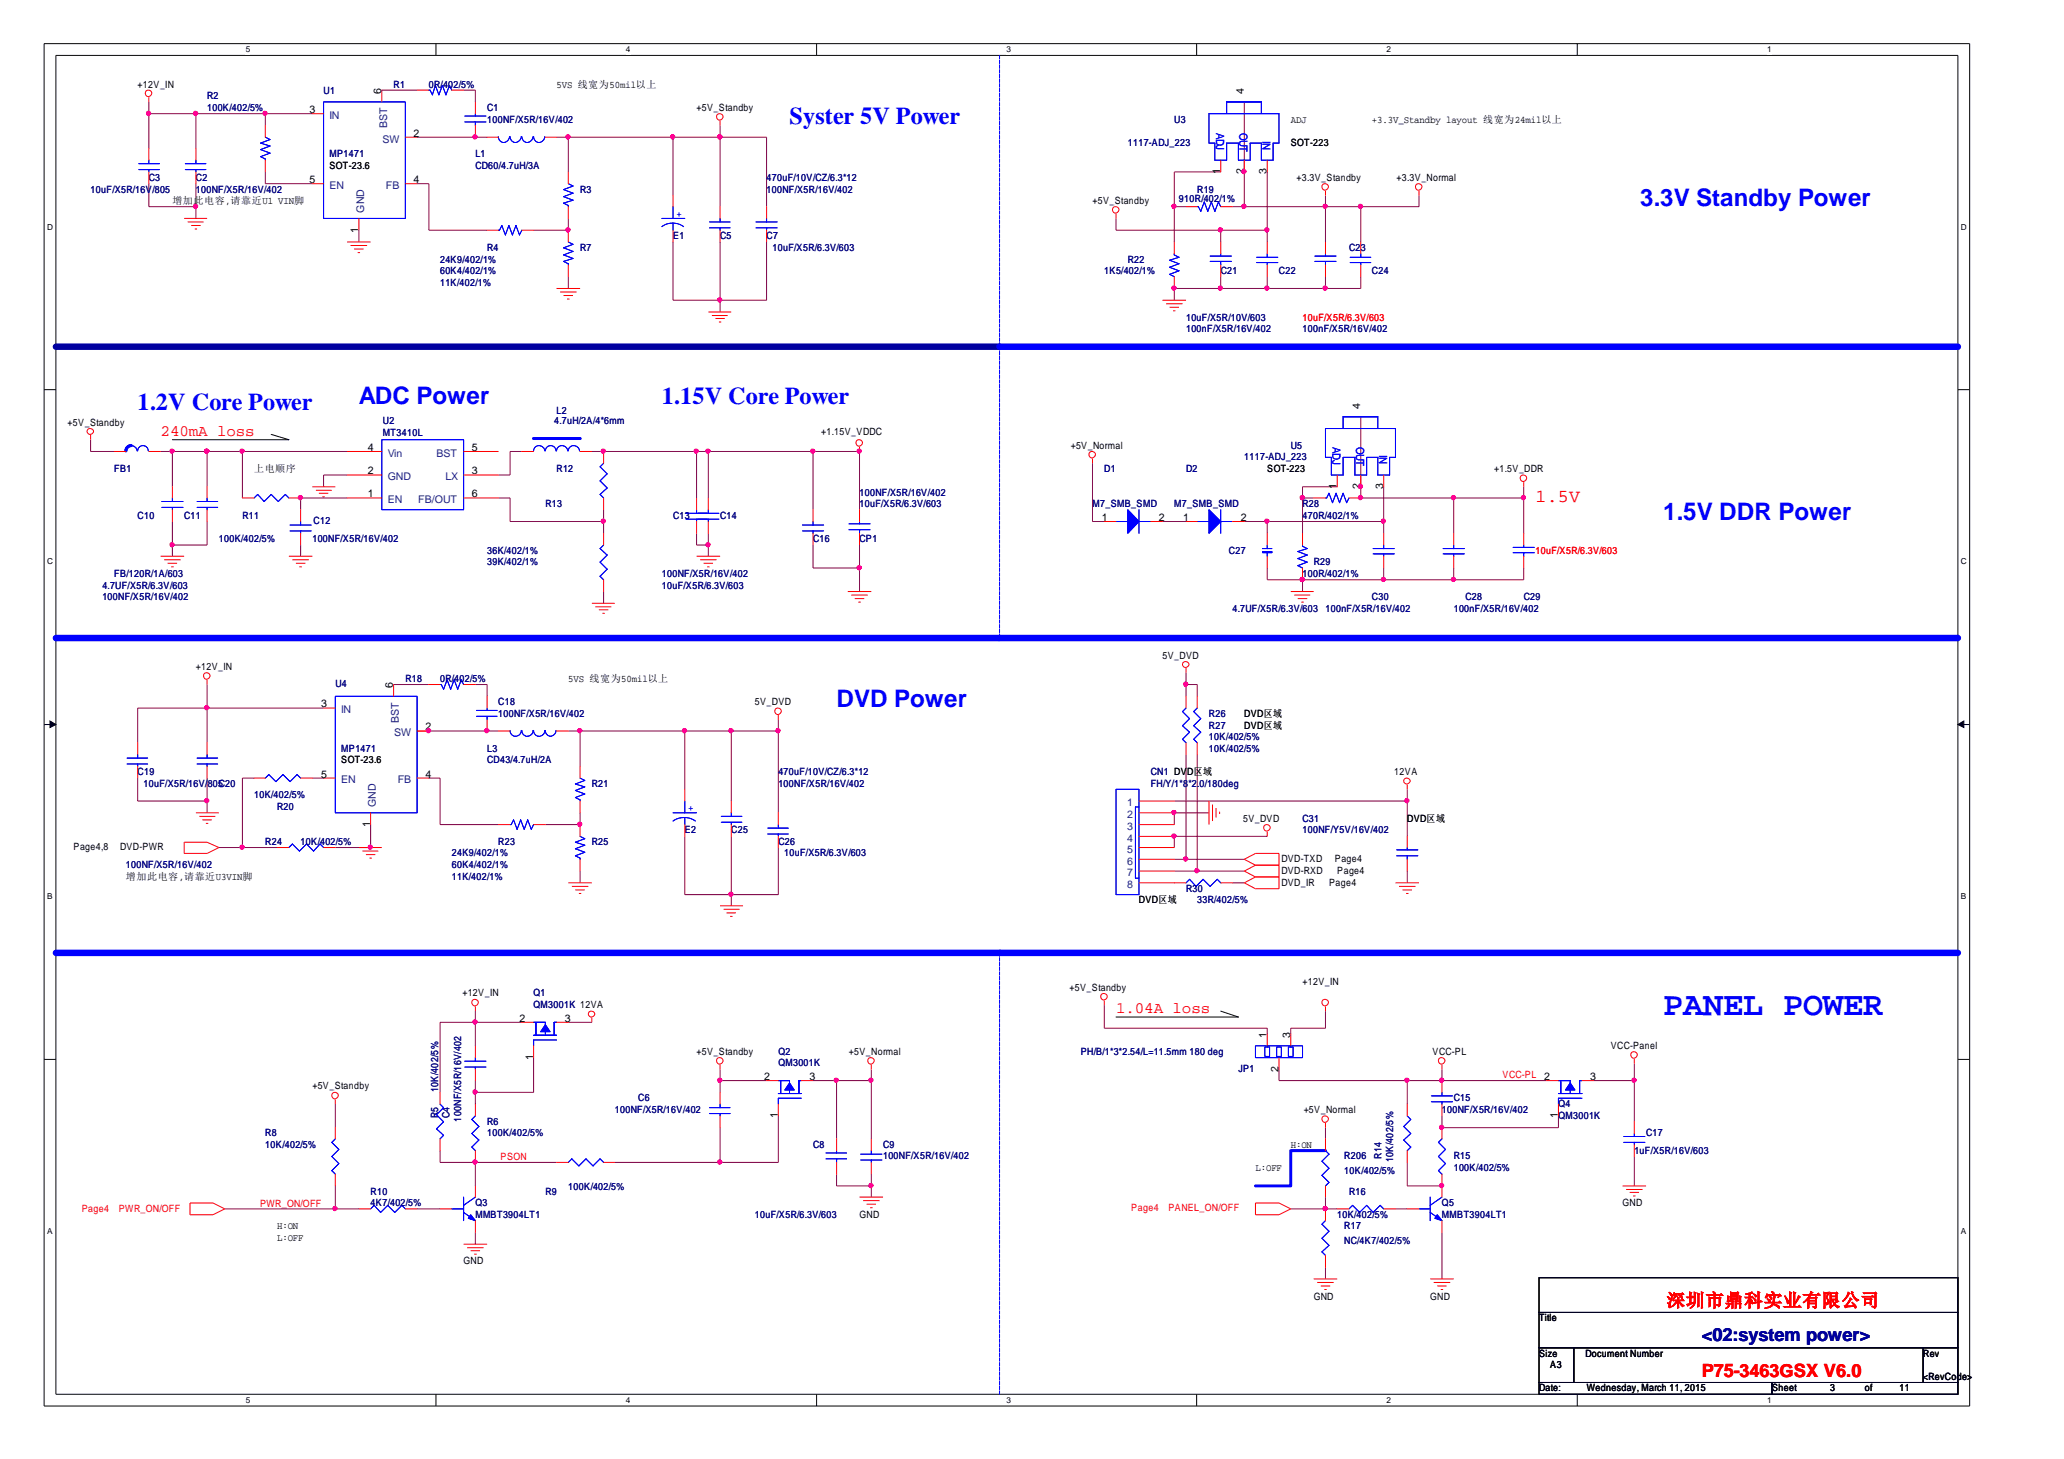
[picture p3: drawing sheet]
<svg xmlns="http://www.w3.org/2000/svg" width="297mm" height="210mm" viewBox="0 0 297 210" stroke-linecap="round" stroke-linejoin="round" font-family="sans-serif">
<path d="M6.3 6.3h277.2v196h-277.2zM8 8h273.8v192.6h-273.8z" fill="none" stroke="#000" stroke-width=".14"/>
<g fill="#fff">
<path d="M35.4 6.4h.6v1.4h-.6z"/>
<path d="M35.4 200.8h.6v1.3h-.6z"/>
</g>
<path d="M62.7 6.3v1.7M62.7 200.6v1.7" fill="none" stroke="#000" stroke-width=".14"/>
<g fill="#fff">
<path d="M90.1 6.4h.6v1.4h-.6z"/>
<path d="M90.1 200.8h.6v1.3h-.6z"/>
</g>
<path d="M117.5 6.3v1.7M117.5 200.6v1.7" fill="none" stroke="#000" stroke-width=".14"/>
<g fill="#fff">
<path d="M144.9 6.4h.6v1.4h-.6z"/>
<path d="M144.9 200.8h.6v1.3h-.6z"/>
</g>
<path d="M172.2 6.3v1.7M172.2 200.6v1.7" fill="none" stroke="#000" stroke-width=".14"/>
<g fill="#fff">
<path d="M199.6 6.4h.6v1.4h-.6z"/>
<path d="M199.6 200.8h.6v1.3h-.6z"/>
</g>
<path d="M227 6.3v1.7M227 200.6v1.7" fill="none" stroke="#000" stroke-width=".14"/>
<g fill="#fff">
<path d="M254.3 6.4h.6v1.4h-.6z"/>
<path d="M254.3 200.8h.6v1.3h-.6z"/>
<path d="M6.8 32h.7v1.4h-.7z"/>
<path d="M282.2 32h.8v1.4h-.8z"/>
<path d="M6.8 80.1h.7v1.4h-.7z"/>
<path d="M282.2 80.1h.8v1.4h-.8z"/>
</g>
<path d="M6.3 56.1h1.7M281.8 56.1h1.7" fill="none" stroke="#000" stroke-width=".14"/>
<g fill="#fff">
<path d="M6.8 128.3h.7v1.3h-.7z"/>
<path d="M282.2 128.3h.8v1.3h-.8z"/>
</g>
<path d="M6.3 104.2h1.7M281.8 104.2h1.7" fill="none" stroke="#000" stroke-width=".14"/>
<g fill="#000" stroke="#000" stroke-width=".14">
<path d="M7.2 103.7l.8 .5-.8 .5z" fill-rule="evenodd"/>
<path d="M281.8 104.2l.8-.5v1z" fill-rule="evenodd"/>
</g>
<g fill="#fff">
<path d="M6.8 176.5h.7v1.3h-.7z"/>
<path d="M282.2 176.5h.8v1.3h-.8z"/>
</g>
<path d="M39 62.5l2.6 .8h-16.8M6.3 152.4h1.7M175.7 145.5l2.5 .8h-17.6M281.8 152.4h1.7M221.5 183.8h60.3v5h-60.3zM221.5 188.8h60.3v5.1h-60.3zM221.5 193.9h5v5h-5zM221.5 198.9h33.5v1.7h-33.5zM226.5 193.9h50.3v5h-50.3zM255 198.9h26.8v1.7h-26.8zM276.8 193.9h5v5h-5z" fill="none" stroke="#000" stroke-width=".14"/>
<g fill="none" stroke="#800040" stroke-width=".14">
<path d="M21.4 16.4h23.6M21.4 14.7v6.7M28.2 16.4v5M38.2 16.4v1.6M54.9 13h5.1M60 19.7h10.1M66.7 13h1.7v1.7M80.1 19.7h30.2v10M81.8 19.7v5M96.9 19.7v8.4M103.6 18v11.7M179.1 14.7v15"/>
<path d="M21.4 26.4v3.3h6.8M28.2 26.4v5M38.2 24.7v1.7h6.8M51.6 33.1v1.7M60 26.4h1.7v6.7h8.4M81.8 31.4v1.7h-5M81.8 39.8v1.7M96.9 34.8v8.4h13.4v-8.4M103.6 34.8v10.1M160.6 31.4v1.7h21.8M169 29.7h1.7M175.7 24.7h-6.7v10.1"/>
<path d="M175.7 33.1v1.7M175.7 39.8v1.7M182.4 24.7v10.1M182.4 39.8v1.7M190.8 28.1v6.7M190.8 39.8v1.7M195.8 39.8v1.7h-26.8v1.7M195.8 29.7v5.1M204.2 28.1v1.6h-26.8M195.8 60v11.6h23.5M13 63.3v1.7h3.4M23.1 65h26.9"/>
<path d="M24.8 65v5M24.8 75v5M29.8 65v5M29.8 75v3.4h-5M34.9 65v6.6M43.3 78.4v1.6M50 71.6h-6.7v1.7M50 68.3h-3.4v1.7M71.7 71.6h1.7v3.4h13.5M75.1 65h-1.7v3.3h-1.7M85.2 65h38.5v8.3M86.9 73.3v3.4"/>
<path d="M100.2 65v6.6M100.2 76.7v1.7h1.7M101.9 65v6.6M101.9 76.7v3.3M117 65v8.3M117 78.4v3.3h6.7M123.7 78.4v6.7M157.2 66.6v8.4h1.7M167.3 75h3.4M179.1 75h20M182.4 75v1.7M187.5 71.6h1.6"/>
<path d="M192.4 70h-4.9v6.7M199.1 70v6.7M209.2 71.6v5.1M219.3 70v6.7M29.8 98.5v8.4M56.6 98.5h5.1M68.4 98.5h1.7v1.7M86.9 85.1v1.7M170.7 96.8v3.4M170.7 98.5h1.6v1.7M182.4 81.7v1.7h36.9v-1.7M187.5 83.4v1.7"/>
<path d="M199.1 81.7v1.7M209.2 81.7v1.7M19.8 111.9v3.3h10M29.8 111.9v5M36.6 111.9h-1.7v10M45 111.9h1.6M46.6 101.9h-26.8v5M53.3 118.6v3.3h-5M60 105.2h11.7M61.7 111.9h1.6v6.7h8.4M81.8 105.2h30.2M83.5 105.2v5.1"/>
<path d="M83.5 116.9v1.7h-5M98.6 105.2v8.4M105.2 105.2v10M112 103.6v13.3M169 115.2h33.5M170.7 108.6v15M172.3 108.6v16.7M174 116.9h-5v1.7M202.5 113.6v6.7M31.5 121.9h8.4M83.5 125.3v1.7M98.6 120.3v8.4h13.4v-6.8"/>
<path d="M105.2 120.3v10M169 123.6h10.1M169 125.3h10.1M177.4 127h1.7M182.4 120.3h-13.4v1.6M202.5 125.3v1.7M48.3 158.8v3.4M68.4 145.5v5M68.4 155.5v3.3M75.1 147.1h-11.8v10.1M76.8 152.2v5h-8.4M81.8 147.1h3.4"/>
<path d="M103.6 155.5h6.7M103.6 153.9v3.3M117 155.5h8.4M120.4 155.5v8.3M125.4 153.9v9.9M158.9 144.6v3.3h23.5v.9M184.1 153.9v1.6h38.5M190.8 145.5v2.4h-5v.9M202.5 155.5v3.3M207.5 153.9v1.6M229.4 155.5h5.8M235.2 153v8.4"/>
<path d="M32.3 173.9h19.3M48.3 170.6v3.3M60 173.9h3.3M63.3 165.5v1.7h16.8M68.4 167.2v3.4M68.4 177.3v1.7M103.6 162.2v5M112 160.5v6.7h-23.5M120.4 168.9v1.7h5M125.4 168.9v3.3M185.8 173.9h6.6M190.8 162.2v1.6"/>
<path d="M190.8 172.2v1.7M200.8 173.9h1.7M202.5 167.2v3.4h5M207.5 160.5v1.7h16.8v-1.7M207.5 177.3v6.7M235.2 166.4v4.2M190.8 182.3v1.7"/>
</g>
<g fill="#f0f" stroke="#f0f" stroke-width=".14">
<circle cx="48.2" cy="173.9" r=".31"/>
<circle cx="68.4" cy="147" r=".31"/>
<circle cx="68.4" cy="157.1" r=".31"/>
<circle cx="103.6" cy="155.4" r=".31"/>
<circle cx="207.5" cy="155.4" r=".31"/>
<circle cx="202.5" cy="155.4" r=".31"/>
<circle cx="207.5" cy="170.6" r=".31"/>
<circle cx="207.5" cy="162.2" r=".31"/>
<circle cx="168.9" cy="116.9" r=".31"/>
<circle cx="125.3" cy="155.4" r=".31"/>
<circle cx="103.6" cy="167.2" r=".31"/>
<circle cx="190.7" cy="173.9" r=".31"/>
<circle cx="235.2" cy="155.4" r=".31"/>
<circle cx="125.3" cy="170.6" r=".31"/>
<circle cx="168.9" cy="120.3" r=".31"/>
<circle cx="202.5" cy="115.2" r=".31"/>
<circle cx="28.1" cy="16.3" r=".31"/>
<circle cx="21.4" cy="16.3" r=".31"/>
<circle cx="96.8" cy="19.7" r=".31"/>
<circle cx="103.6" cy="19.7" r=".31"/>
<circle cx="81.7" cy="33.1" r=".31"/>
<circle cx="38.1" cy="16.3" r=".31"/>
<circle cx="68.4" cy="19.7" r=".31"/>
<circle cx="123.6" cy="81.7" r=".31"/>
<circle cx="123.6" cy="64.9" r=".31"/>
<circle cx="120.3" cy="155.4" r=".31"/>
<circle cx="68.4" cy="167.2" r=".31"/>
<circle cx="172.2" cy="125.3" r=".31"/>
<circle cx="170.6" cy="123.6" r=".31"/>
<circle cx="170.6" cy="98.4" r=".31"/>
<circle cx="117" cy="64.9" r=".31"/>
<circle cx="34.8" cy="64.9" r=".31"/>
<circle cx="101.9" cy="64.9" r=".31"/>
<circle cx="24.8" cy="64.9" r=".31"/>
<circle cx="101.9" cy="78.4" r=".31"/>
<circle cx="24.8" cy="78.4" r=".31"/>
<circle cx="43.2" cy="71.6" r=".31"/>
<circle cx="86.8" cy="64.9" r=".31"/>
<circle cx="86.8" cy="75" r=".31"/>
<circle cx="29.7" cy="64.9" r=".31"/>
<circle cx="100.2" cy="64.9" r=".31"/>
<circle cx="81.7" cy="19.7" r=".31"/>
<circle cx="103.6" cy="43.1" r=".31"/>
<circle cx="175.6" cy="41.4" r=".31"/>
<circle cx="175.6" cy="33.1" r=".31"/>
<circle cx="168.9" cy="29.7" r=".31"/>
<circle cx="182.3" cy="41.4" r=".31"/>
<circle cx="190.7" cy="29.7" r=".31"/>
<circle cx="179" cy="29.7" r=".31"/>
<circle cx="179" cy="24.7" r=".31"/>
<circle cx="182.3" cy="33.1" r=".31"/>
<circle cx="168.9" cy="41.4" r=".31"/>
<circle cx="187.4" cy="71.6" r=".31"/>
<circle cx="199.1" cy="75" r=".31"/>
<circle cx="182.3" cy="75" r=".31"/>
<circle cx="187.4" cy="83.4" r=".31"/>
<circle cx="209.2" cy="83.4" r=".31"/>
<circle cx="199.1" cy="83.4" r=".31"/>
<circle cx="195.8" cy="71.6" r=".31"/>
<circle cx="195.8" cy="70" r=".31"/>
<circle cx="195.8" cy="29.7" r=".31"/>
<circle cx="190.7" cy="41.4" r=".31"/>
<circle cx="83.4" cy="105.1" r=".31"/>
<circle cx="105.2" cy="128.7" r=".31"/>
<circle cx="29.7" cy="101.8" r=".31"/>
<circle cx="98.5" cy="105.1" r=".31"/>
<circle cx="105.2" cy="105.1" r=".31"/>
<circle cx="53.3" cy="121.9" r=".31"/>
<circle cx="83.4" cy="118.6" r=".31"/>
<circle cx="70.1" cy="105.1" r=".31"/>
<circle cx="61.7" cy="105.1" r=".31"/>
<circle cx="29.7" cy="115.2" r=".31"/>
<circle cx="28.1" cy="29.7" r=".31"/>
<circle cx="34.8" cy="121.9" r=".31"/>
<circle cx="112" cy="105.1" r=".31"/>
<circle cx="219.2" cy="71.6" r=".31"/>
<circle cx="209.2" cy="71.6" r=".31"/>
</g>
<g fill="none" stroke="#f00" stroke-width=".14">
<path d="M21.4 14v.7M38.2 18v1.7M45 16.4h1.6M54.9 13v1.7M58.3 19.7h1.7M60 13h1.7M65 13h1.7M103.6 17.4v.6M21.4 21.4v1.6M21.4 24.7v1.7M26.5 31.4h3.3M27 31.9h2.3"/>
<path d="M27.5 32.4h1.4M28 32.9h.4M38.2 23v1.7M45 26.4h1.6M50 34.8h3.3M50.5 35.3h2.3M51 35.8h1.3M51.5 36.3h.3M51.6 31.4v1.7M58.3 26.4h1.7M70.1 33.1h1.6M75.1 33.1h1.7"/>
<path d="M110.3 29.7v1.7M110.3 33.1v1.7M160.6 30.7v.7M190.8 27.4v.7M204.2 27.4v.7M80.1 41.5h3.4M80.6 42h2.4M81.1 42.5h1.4M81.6 43h.4M101.9 44.9h3.3M102.4 45.4h2.3M103 45.8h1.3"/>
<path d="M103.5 46.3h.3M167.3 43.2h3.4M167.8 43.7h2.4M168.3 44.2h1.4M168.8 44.7h.4M13 62.6v.7M29.8 70v1.6M29.8 73.3v1.7M45 70h3.3M45.5 70.5h2.3M45.9 71h1.3M46.4 71.5h.3"/>
<path d="M86.9 65v1.6M86.9 71.6v1.7M86.9 76.7v1.7M100.2 71.6v1.7M100.2 75v1.7M101.9 71.6v1.7M101.9 75v1.7M117 73.3v1.7M117 76.7v1.7M123.7 64.3v.7M157.2 66v.6M158.9 75h1.7"/>
<path d="M165.6 75h1.7M170.7 75h1.6M177.4 75h1.7M192.4 68.3v1.7M195.8 68.3v1.7M199.1 68.3v1.7M199.1 76.7v1.7M219.3 69.4v.6M219.3 76.7v1.7M23.1 80h3.4M23.6 80.5h2.4M24.1 81h1.4"/>
<path d="M24.6 81.5h.4M29.8 97.8v.7M41.6 80h3.4M42.1 80.5h2.3M42.6 81h1.3M43.1 81.5h.3M56.6 98.5v1.7M61.7 98.5h1.6M66.7 98.5h1.7M85.2 86.8h3.3M85.7 87.3h2.3M86.2 87.7h1.3"/>
<path d="M86.7 88.2h.3M86.9 83.4v1.7M100.2 80h3.4M100.8 80.5h2.3M101.3 81h1.3M101.8 81.5h.3M122 85.1h3.4M122.5 85.6h2.4M123 86.1h1.4M123.5 86.6h.4M170.7 96.1v.7M185.8 85.1h3.3"/>
<path d="M186.3 85.6h2.3M186.8 86.1h1.3M187.3 86.6h.3M199.1 80v1.7M219.3 80v1.7M19.8 106.9v1.7M19.8 110.3v1.6M28.2 116.9h3.3M28.7 117.4h2.3M29.1 118h1.4M29.6 118.5h.4M46.6 101.9h1.7"/>
<path d="M46.6 111.9h1.7M53.3 116.9v1.7M60 105.2h1.7M60 111.9h1.7M71.7 118.6h1.7M76.8 118.6h1.7M105.2 115.2v1.7M105.2 118.6v1.7M112 102.9v.7M112 116.9v1.7M170.7 100.2v1.7M170.7 106.9v1.7"/>
<path d="M174 115.2v3.4M174.5 115.8v2.3M175 116.3v1.3M175.5 116.8v.3M182.4 119.6v.7M202.5 112.9v.7M26.5 121.2h3.3l1.7 .7-1.7 .9h-3.3zM39.9 121.9h1.7M46.6 121.9h1.7M51.6 121.9h3.3M52.2 122.4h2.2M52.7 123h1.3"/>
<path d="M53.2 123.5h.3M81.8 127h3.4M82.3 127.5h2.4M82.8 128h1.4M83.3 128.5h.4M103.6 130.3h3.3M104.1 130.8h2.3M104.6 131.3h1.3M105.1 131.8h.3M112 120.3v1.6M169 127h1.7M175.7 127h1.7"/>
<path d="M180.7 124.5l-1.6-.9 1.6-.8h3.4v5.1h-3.4l-1.6-.9 1.6-.8M180.7 124.5h3.4M180.7 124.5l-1.6 .8 1.6 .9M180.7 126.2h3.4M200.8 127h3.4M201.3 127.5h2.4M201.8 128h1.4M202.4 128.5h.3M202.5 120.3v1.6M202.5 123.6v1.7M48.3 158.2v.6M68.4 144.8v.7"/>
<path d="M68.4 150.5v1.7M68.4 153.9v1.6M75.1 147.1h1.7M76.8 150.5v1.7M80.1 147.1h1.7M85.2 146.4v.7M103.6 153.2v.7M103.6 157.2v1.6M125.4 153.2v.7M158.9 143.9v.7M190.8 144.8v.7M202.5 158.8v1.7"/>
<path d="M207.5 153.2v.7M222.6 155.5h1.7M224.3 158.8v1.7M227.7 155.5h1.7M235.2 152.3v.7M27.3 173.1h3.3l1.7 .8-1.7 .9h-3.3zM51.6 173.9h1.7M58.3 173.9h1.7M63.3 173.9h1.7M66.7 179h3.4M67.2 179.5h2.4M67.7 179.9h1.4"/>
<path d="M68.4 170.6v1.6M68.4 175.6v1.7M80.1 167.2h1.7M86.9 167.2h1.6M103.6 160.5v1.7M120.4 163.8v1.7M120.4 167.2v1.7M123.7 172.2h3.4M124.2 172.7h2.4M124.7 173.2h1.4M125.2 173.8h.4M180.7 173.1h3.4l1.7 .8-1.7 .9h-3.4z"/>
<path d="M190.8 161.6v.6M192.4 173.9h1.7M199.1 173.9h1.7M202.5 165.5v1.7M202.5 173.9h1.7M207.5 162.2v1.6M207.5 168.9v3.3M207.5 175.6v1.7M233.5 170.6h3.4M234 171.1h2.4M234.5 171.5h1.4M235 172.1h.4"/>
<path d="M235.2 161.4v1.7M235.2 164.7v1.7M68.2 180.4h.4M189.1 184h3.3M189.6 184.5h2.3M190.1 185h1.3M190.6 185.5h.3M205.8 184h3.4M206.3 184.5h2.4M206.8 185h1.4M207.3 185.5h.4"/>
<circle cx="21.4" cy="13.4" r=".48"/>
<circle cx="103.6" cy="16.8" r=".48"/>
<circle cx="160.6" cy="30.2" r=".48"/>
<circle cx="190.7" cy="26.9" r=".48"/>
<circle cx="204.2" cy="26.9" r=".48"/>
<circle cx="13" cy="62.1" r=".45"/>
<circle cx="123.6" cy="63.7" r=".48"/>
<circle cx="157.2" cy="65.4" r=".48"/>
<circle cx="219.2" cy="68.8" r=".48"/>
<circle cx="29.8" cy="97.2" r=".48"/>
<circle cx="170.7" cy="95.6" r=".45"/>
<circle cx="112" cy="102.3" r=".48"/>
<circle cx="182.3" cy="119.1" r=".48"/>
<circle cx="202.5" cy="112.4" r=".45"/>
<circle cx="48.2" cy="157.6" r=".48"/>
<circle cx="68.4" cy="144.2" r=".48"/>
<circle cx="85.1" cy="145.9" r=".45"/>
<circle cx="103.6" cy="152.6" r=".48"/>
<circle cx="125.3" cy="152.6" r=".48"/>
<circle cx="158.9" cy="143.4" r=".48"/>
<circle cx="190.7" cy="144.2" r=".48"/>
<circle cx="207.5" cy="152.6" r=".48"/>
<circle cx="235.2" cy="151.8" r=".48"/>
<circle cx="190.7" cy="161" r=".48"/>
</g>
<path d="M190.8 165.5h-5v5.1h-5.1" fill="none" stroke="#00f" stroke-width=".42"/>
<path d="M143.8 8v41.9M143.8 49.9v41.9M143.8 137.1v63.5" fill="none" stroke="#00f" stroke-width=".14" stroke-dasharray=".5 .2"/>
<path d="M8 49.9h135.8" fill="none" stroke="#0000a0" stroke-width=".93"/>
<path d="M143.8 49.9h138M8 91.8h273.8M8 137.1h273.8" fill="none" stroke="#00f" stroke-width=".93"/>
<g fill="none" stroke="#00f" stroke-width=".14">
<path d="M38.2 19.7l.7 .4-1.4 .5 1.4 .4-1.4 .5 1.4 .5-1.4 .5 .7 .4v.1M46.6 14.7h11.7v16.7h-11.7zM61.7 13h.2l.3 .6 .5-1.3 .5 1.3 .5-1.3 .5 1.3 .5-1.3 .3 .7M20 23.6h2.9M20 24.4h2.9M21.4 23v.6M21.4 24.4v.3M71.7 33.1h.2l.3-.7 .5 1.4 .5-1.4 .5 1.4 .6-1.4 .5 1.4 .3-.7M108.8 31.9h3M108.8 32.8h3M110.3 31.4v.5M110.3 32.8v.3"/>
<path d="M28.4 72.2h2.9M28.4 73h2.9M29.8 71.6v.6M29.8 73v.3M86.9 78.4l-.5 .5 1 1-1 1 1 1-1 1 .5 .5M86.9 66.6l-.5 .6 1 1-1 1 1 1-1 .9 .5 .5M98.7 73.8h4.8M98.7 74.7h4.8M100.2 73.3v.5M100.2 74.7v.3M101.9 73.3v.5M101.9 74.7v.3"/>
<path d="M115.5 75.5h3M115.5 76.4h3M117 75v.5M117 76.4v.3M160.6 75h1.7M163.9 75h1.7M163.9 73.3v3.4M172.3 75h1.7M175.7 73.3v3.4M175.7 75h1.7M181.7 78.9h1.3M182.4 78.4v.5"/>
<path d="M182.4 79.5v.5M190.8 61.7h10v4.1h-.8v2.5h-1.7v-2.5h-1.6v2.5h-1.7v-2.5h-1.7v2.5h-1.7v-2.5h-.8zM193.3 61.7v-1.7h5v1.7M197.6 78.9h3.1M197.6 79.7h3.1M199.1 78.4v.5M199.1 79.7v.3M217.8 79.5h3M217.8 78.8h3M219.3 78.4v.4M219.3 79.5v.5M63.3 98.5h.2l.3 .7 .5-1.4 .6 1.4 .5-1.4 .5 1.4 .5-1.4 .3 .7"/>
<path d="M18.3 109.1h3M18.3 109.9h3M19.8 108.6v.5M19.8 109.9v.4M48.3 100.2h11.7v16.7h-11.7zM73.4 118.6h.2l.3-.6 .5 1.3 .5-1.3 .5 1.3 .5-1.3 .6 1.3 .3-.7M103.8 117.4h3M103.8 118.3h3M105.2 116.9v.5M105.2 118.3v.3M110.5 119.1h3M110.5 120h3"/>
<path d="M112 118.6v.5M112 120v.3M170.7 101.9l-.5 .5 1 1-1 1 1 .9-1 1.1 .5 .5M41.6 121.9l.5-.5 1 1 1-1 1 1 1-1 .5 .5M170.7 127l.5-.5 .9 1 1-1 1.1 1 1-1 .5 .5M201 123.1h3M201 122.3h3M202.5 121.9v.4M202.5 123.1v.5M66.9 152.7h3M66.9 153.5h3M68.4 152.2v.5"/>
<path d="M68.4 153.5v.4M76.8 148.9h3.3M76.8 147.1h1.7v1.8M77.1 147.1v1.8M80.1 147.1h-.3v1.8M80.1 149.6h-3.3v.9M102.1 159.4h3M103.6 158.8v.6M224.3 157.3h3.4M224.3 155.5h1.7v1.8M224.6 155.5v1.8M227.7 155.5h-.4v1.8"/>
<path d="M227.7 158h-3.4v.8M53.3 173.9l.5-.5 1 1 1-1 1 1 1-1 .5 .5M65 173.9h1.7M66.7 174.4l1.7 1.2M66.7 172.2v3.4M68.4 172.2l-1.7 1.2M81.8 167.2l.5-.5 1 1 1-1 1 1 1.1-1 .5 .5M102.1 160.2h3M103.6 160.2v.3M118.9 166.7h2.9M118.9 165.9h2.9M120.4 165.5v.4"/>
<path d="M120.4 166.7v.5M194.1 173.9l.5-.5 1.1 1 1-1 .9 1 1-1 .5 .5M202.5 160.5l.5 .6-1 1 1 1-1 .9 1 1-.5 .5M204.2 173.9h1.6M205.8 174.4l1.7 1.2M205.8 172.2v3.4M207.5 163.8l-.5 .6 1 1-1 1 1 1-1 1 .5 .5M207.5 172.2l-1.7 1.2M233.7 163.5h3M233.7 164.4h3M235.2 163.1v.4M235.2 164.4v.3"/>
</g>
<g fill="#00f" stroke="#00f" stroke-width=".14">
<path d="M67.7 174.8l.7 .8-1-.3z" fill-rule="evenodd"/>
<path d="M67.7 174.8l.7 .8-1-.3z" fill-rule="evenodd"/>
<path d="M174 73.3l1.7 1.7-1.7 1.7z" fill-rule="evenodd"/>
<path d="M174 73.3l1.7 1.7-1.7 1.7z" fill-rule="evenodd"/>
<path d="M206.8 174.8l.7 .8-1-.3z" fill-rule="evenodd"/>
<path d="M206.8 174.8l.7 .8-1-.3z" fill-rule="evenodd"/>
<path d="M78.5 147.4l.7 1h-1.4z" fill-rule="evenodd"/>
<path d="M78.5 147.4l.7 1h-1.4z" fill-rule="evenodd"/>
<path d="M226 155.8l.7 1h-1.4z" fill-rule="evenodd"/>
<path d="M226 155.8l.7 1h-1.4z" fill-rule="evenodd"/>
<path d="M162.3 73.3l1.6 1.7-1.6 1.7z" fill-rule="evenodd"/>
<path d="M162.3 73.3l1.6 1.7-1.6 1.7z" fill-rule="evenodd"/>
</g>
<path d="M181.8 79.4h1.2v.1h-1.2z" fill="#00f"/>
<path d="M181.7 79.3h1.3v.2h-1.3zM181.7 78.9h1.3M182.4 78.4v.5M182.4 79.5v.5" fill="none" stroke="#00f" stroke-width=".14"/>
<path d="M181.8 79.4h1.2v.1h-1.2z" fill="#00f"/>
<g fill="none" stroke="#00f" stroke-width=".14">
<path d="M66.9 17.5h3M66.9 16.7h3M68.4 16.4v.3M68.4 17.5v.5M71.7 19.7a.81 .81 0 0 0 .8 .8 .81 .81 0 0 0 .8-.8M73.4 19.7a.81 .81 0 0 0 .8 .8 .81 .81 0 0 0 .8-.8M75.1 19.7a.81 .81 0 0 0 .8 .8 .81 .81 0 0 0 .8-.8M76.8 19.7a.81 .81 0 0 0 .8 .8 .81 .81 0 0 0 .8-.8M174 16.4h10.1v4.2h-.9v2.4h-1.7v-2.4h-1.6v2.4h-1.7v-2.4h-1.7v2.4h-1.7v-2.4h-.8zM176.5 16.4v-1.7h5v1.7M26.7 23.6h2.9M26.7 24.4h2.9"/>
<path d="M28.2 23v.6M28.2 24.4v.3M81.8 26.4l.7 .4-1.4 .5 1.4 .5-1.4 .5 1.4 .5-1.4 .4 .7 .4v.1M81.8 34.8l.7 .4-1.4 .5 1.4 .5-1.4 .5 1.4 .5-1.4 .4 .7 .3v.2M95.2 32.6a2.67 2.67 0 0 1 3.2 0M95.2 31.4h3.4M96.9 29.7v1.7M96.9 32.1v1M102.1 31.9h3M102.1 32.8h3M103.6 31.4v.5M103.6 32.8v.3"/>
<path d="M169 36.5v.2l.7 .3-1.4 .4 1.4 .5-1.4 .6 1.4 .5-1.4 .5 .7 .3M172.3 29.7h.2l.3 .7 .5-1.3 .5 1.3 .5-1.3 .5 1.3 .5-1.3 .4 .6M174.2 37.6h3M174.2 36.8h3M175.7 36.5v.3M175.7 37.6v.5M180.8 37h3.1M180.8 37.8h3.1M182.4 36.5v.5M182.4 37.8v.3M189.2 37.6h3.1M189.2 36.8h3.1"/>
<path d="M190.8 36.5v.3M190.8 37.6v.5M194.3 37h3M194.3 37.8h3M195.8 36.5v.5M195.8 37.8v.3M18.9 64.1a.84 .84 0 0 1 .8 .8M19.8 64.9a.76 .76 0 0 1 .8-.8 .76 .76 0 0 1 .7 .8M23.3 72.2h3M23.3 73h3M24.8 71.6v.6M24.8 73v.3"/>
<path d="M36.6 71.6l.5-.5 .9 1.1 1-1.1 1 1.1 1.1-1.1 .5 .5M41.7 75.5h3.1M41.7 76.4h3.1M43.3 75v.5M43.3 76.4v.3M54.9 63.3h11.8v10h-11.8zM76.8 64.9a.81 .81 0 0 1 .8-.8 .81 .81 0 0 1 .8 .8M78.5 64.9a.76 .76 0 0 1 .7-.8 .76 .76 0 0 1 .8 .8M80.1 64.9a.81 .81 0 0 1 .8-.8 .81 .81 0 0 1 .8 .8M81.8 64.9a.81 .81 0 0 1 .8-.8 .81 .81 0 0 1 .8 .8M122.2 76.2h3M122.2 75.4h3"/>
<path d="M123.7 75v.4M123.7 76.2v.5M181.7 79.3h1.3v.2h-1.3zM187.5 78.4v.2l.6 .3-1.3 .4 1.3 .6-1.3 .5 1.3 .5-1.3 .5 .7 .3M190.8 71.6h.1l.4-.6 .5 1.3 .5-1.3 .5 1.3 .5-1.3 .5 1.3 .3-.7M207.7 78.9h3M207.7 79.7h3M209.2 78.4v.5M209.2 79.7v.3M28.4 109.1h2.9M28.4 109.9h2.9M29.8 108.6v.5"/>
<path d="M29.8 109.9v.4M38.2 111.9l.5-.5 1 1.1 1-1.1 1 1.1 1.1-1.1 .5 .5M68.6 103.1h2.9M68.6 102.2h2.9M70.1 101.9v.3M70.1 103.1v.5M73.4 105.1a.81 .81 0 0 0 .8 .8 .81 .81 0 0 0 .8-.8M75.1 105.1a.81 .81 0 0 0 .8 .8 .81 .81 0 0 0 .8-.8M76.8 105.1a.81 .81 0 0 0 .8 .8 .81 .81 0 0 0 .8-.8M78.5 105.1a.77 .77 0 0 0 .7 .8 .77 .77 0 0 0 .8-.8M83.5 111.9l.7 .4-1.4 .5 1.4 .4-1.4 .5 1.4 .5-1.4 .5 .7 .4v.1M96.9 118.1a2.8 2.8 0 0 1 3.2 0"/>
<path d="M96.9 116.9h3.3M98.6 115.2v1.7M98.6 117.6v1M160.6 113.6h3.3v15.1h-3.3zM163.9 116.1h-.5v10.2h.5M172.3 101.9l-.5 .5 1 1-1 1 1 .9-1 1.1 .5 .5M83.5 120.3l.7 .4-1.4 .5 1.4 .4-1.4 .5 1.4 .5-1.4 .5 .7 .4v.1M63.3 158.8l.5 .6-1 1 1 1-1 1 1 .9-.5 .5M112 157.3h3.3M112 155.5h1.6v1.8M112.4 155.5v1.8M115.3 155.5h-.3v1.8"/>
<path d="M115.3 158h-3.3v.8M180.7 150.5h6.8v1.7h-6.8zM182 150.6h.7v1.4h-.7zM182.4 150.5v.1M183.7 150.6h.7v1.4h-.7zM184.1 152v.2M185.4 150.6h.7v1.4h-.7zM185.8 150.5v.1M206 157.7h3M206 158.5h3M207.5 157.2v.5M207.5 158.5v.3"/>
<path d="M48.3 163.8l-.5 .6 1 1-1 1 1 1-1 1 .5 .5M68.4 160.5l-.5 .6 1 1-1 1 1 .9-1 1 .5 .5M123.9 166h3M123.9 166.9h3M125.4 165.5v.5M125.4 166.9v.3M190.8 165.5l.5 .5-1.1 1.1 1.1 1-1.1 1 1.1 1-.5 .5M190.8 175.6l-.6 .5 1.1 1-1.1 1.1 1.1 1-1.1 .9 .6 .5"/>
</g>
<g fill="none" stroke="#f00" stroke-width=".14">
<path d="M68.4 14.7v1.7M68.4 18v1.7M70.1 19.7h1.6M78.5 19.7h1.6M28.2 21.4v1.6M28.2 24.7v1.7M81.8 24.7v1.7M81.8 29.7v1.7M81.8 33.1v1.7M81.8 38.1v1.7M96.9 28.1v1.6M96.9 33.1v1.7"/>
<path d="M103.6 29.7v1.7M103.6 33.1v1.7M169 34.8v1.7M169 39.8v1.7M170.7 29.7h1.6M175.7 23v1.7M175.7 34.8v1.7M175.7 38.1v1.7M175.7 29.7h1.7M179.1 23v1.7M182.4 23v1.7M182.4 34.8v1.7"/>
<path d="M182.4 38.1v1.7M190.8 34.8v1.7M190.8 38.1v1.7M195.8 34.8v1.7M195.8 38.1v1.7M16.4 65h1.7M21.4 65h1.7M24.8 70v1.6M24.8 73.3v1.7M34.9 71.6h1.7M41.6 71.6h1.7M43.3 73.3v1.7"/>
<path d="M43.3 76.7v1.7M50 65h4.9M50 71.6h4.9M50 68.3h4.9M66.7 65h5M66.7 71.6h5M66.7 68.3h5M75.1 65h1.7M83.5 65h1.7M123.7 73.3v1.7M123.7 76.7v1.7M182.4 76.7v1.7"/>
<path d="M187.5 76.7v1.7M189.1 71.6h1.7M194.1 71.6h1.7M209.2 76.7v1.7M182.4 80v1.7M187.5 81.7v1.7M209.2 80v1.7M29.8 106.9v1.7M29.8 110.3v1.6M36.6 111.9h1.6M43.3 111.9h1.7M70.1 100.2v1.7"/>
<path d="M70.1 103.6v1.6M71.7 105.2h1.7M80.1 105.2h1.7M83.5 110.3v1.6M83.5 115.2v1.7M83.5 118.6v1.7M98.6 113.6v1.6M98.6 118.6v1.7M163.9 115.2h5.1M163.9 116.9h5.1M163.9 118.6h5.1M172.3 100.2v1.7"/>
<path d="M172.3 106.9v1.7M83.5 123.6v1.7M163.9 120.3h5.1M163.9 121.9h5.1M163.9 123.6h5.1M163.9 125.3h5.1M163.9 127h5.1M63.3 157.2v1.6M68.4 158.8v1.7M110.3 155.5h1.7M112 158.8v1.7M115.3 155.5h1.7"/>
<path d="M182.4 148.8v1.7M184.1 152.2v1.7M185.8 148.8v1.7M207.5 155.5v1.7M207.5 158.8v1.7M48.3 162.2v1.6M48.3 168.9v1.7M63.3 163.8v1.7M68.4 165.5v1.7M125.4 163.8v1.7M125.4 167.2v1.7M190.8 163.8v1.7"/>
<path d="M190.8 170.6v1.6M190.8 173.9v1.7M190.8 180.6v1.7"/>
</g>
<path d="M18.9 64.1a.76 .76 0 0 0-.8 .8M76.8 63.1h6.7" fill="none" stroke="#00f" stroke-width=".42"/>
<g fill="#00f" stroke="#00f" stroke-width=".14">
<path d="M113.6 155.8l.7 1h-1.4z" fill-rule="evenodd"/>
<path d="M113.6 155.8l.7 1h-1.4z" fill-rule="evenodd"/>
</g>
<g fill="#f0f" stroke="#f0f" stroke-width=".14">
<circle cx="48.2" cy="173.9" r=".31"/>
<circle cx="68.4" cy="147" r=".31"/>
<circle cx="68.4" cy="157.1" r=".31"/>
<circle cx="103.6" cy="155.4" r=".31"/>
<circle cx="207.5" cy="155.4" r=".31"/>
<circle cx="202.5" cy="155.4" r=".31"/>
<circle cx="207.5" cy="170.6" r=".31"/>
<circle cx="207.5" cy="162.2" r=".31"/>
<circle cx="168.9" cy="116.9" r=".31"/>
<circle cx="125.3" cy="155.4" r=".31"/>
<circle cx="103.6" cy="167.2" r=".31"/>
<circle cx="190.7" cy="173.9" r=".31"/>
<circle cx="235.2" cy="155.4" r=".31"/>
<circle cx="125.3" cy="170.6" r=".31"/>
<circle cx="168.9" cy="120.3" r=".31"/>
<circle cx="202.5" cy="115.2" r=".31"/>
<circle cx="28.1" cy="16.3" r=".31"/>
<circle cx="21.4" cy="16.3" r=".31"/>
<circle cx="96.8" cy="19.7" r=".31"/>
<circle cx="103.6" cy="19.7" r=".31"/>
<circle cx="81.7" cy="33.1" r=".31"/>
<circle cx="38.1" cy="16.3" r=".31"/>
<circle cx="68.4" cy="19.7" r=".31"/>
<circle cx="123.6" cy="81.7" r=".31"/>
<circle cx="123.6" cy="64.9" r=".31"/>
<circle cx="120.3" cy="155.4" r=".31"/>
<circle cx="68.4" cy="167.2" r=".31"/>
<circle cx="172.2" cy="125.3" r=".31"/>
<circle cx="170.6" cy="123.6" r=".31"/>
<circle cx="170.6" cy="98.4" r=".31"/>
<circle cx="117" cy="64.9" r=".31"/>
<circle cx="34.8" cy="64.9" r=".31"/>
<circle cx="101.9" cy="64.9" r=".31"/>
<circle cx="24.8" cy="64.9" r=".31"/>
<circle cx="101.9" cy="78.4" r=".31"/>
<circle cx="24.8" cy="78.4" r=".31"/>
<circle cx="43.2" cy="71.6" r=".31"/>
<circle cx="86.8" cy="64.9" r=".31"/>
<circle cx="86.8" cy="75" r=".31"/>
<circle cx="29.7" cy="64.9" r=".31"/>
<circle cx="100.2" cy="64.9" r=".31"/>
<circle cx="81.7" cy="19.7" r=".31"/>
<circle cx="103.6" cy="43.1" r=".31"/>
<circle cx="175.6" cy="41.4" r=".31"/>
<circle cx="175.6" cy="33.1" r=".31"/>
<circle cx="168.9" cy="29.7" r=".31"/>
<circle cx="182.3" cy="41.4" r=".31"/>
<circle cx="190.7" cy="29.7" r=".31"/>
<circle cx="179" cy="29.7" r=".31"/>
<circle cx="179" cy="24.7" r=".31"/>
<circle cx="182.3" cy="33.1" r=".31"/>
<circle cx="168.9" cy="41.4" r=".31"/>
<circle cx="187.4" cy="71.6" r=".31"/>
<circle cx="199.1" cy="75" r=".31"/>
<circle cx="182.3" cy="75" r=".31"/>
<circle cx="187.4" cy="83.4" r=".31"/>
<circle cx="209.2" cy="83.4" r=".31"/>
<circle cx="199.1" cy="83.4" r=".31"/>
<circle cx="195.8" cy="71.6" r=".31"/>
<circle cx="195.8" cy="70" r=".31"/>
<circle cx="195.8" cy="29.7" r=".31"/>
<circle cx="190.7" cy="41.4" r=".31"/>
<circle cx="83.4" cy="105.1" r=".31"/>
<circle cx="105.2" cy="128.7" r=".31"/>
<circle cx="29.7" cy="101.8" r=".31"/>
<circle cx="98.5" cy="105.1" r=".31"/>
<circle cx="105.2" cy="105.1" r=".31"/>
<circle cx="53.3" cy="121.9" r=".31"/>
<circle cx="83.4" cy="118.6" r=".31"/>
<circle cx="70.1" cy="105.1" r=".31"/>
<circle cx="61.7" cy="105.1" r=".31"/>
<circle cx="29.7" cy="115.2" r=".31"/>
<circle cx="28.1" cy="29.7" r=".31"/>
<circle cx="34.8" cy="121.9" r=".31"/>
<circle cx="112" cy="105.1" r=".31"/>
<circle cx="219.2" cy="71.6" r=".31"/>
<circle cx="209.2" cy="71.6" r=".31"/>
</g>
<text font-size="4.8" fill="#00f" x="239.4" y="146">PANEL POWER</text>
<g font-size="3.5" fill="#00f">
<text x="113.6" y="17.9">Syster 5V Power</text>
<text x="236.1" y="29.6">3.3V Standby Power</text>
<text x="19.8" y="58.9">1.2V Core Power</text>
<text x="51.6" y="58.1">ADC Power</text>
<text x="95.2" y="58.1">1.15V Core Power</text>
<text x="239.4" y="74.9">1.5V DDR Power</text>
<text x="120.4" y="101.7">DVD Power</text>
</g>
<g font-size="2.6" fill="#f00">
<text x="221" y="72.2">1.5V</text>
<text x="239.9" y="188">深圳市鼎科实业有限公司</text>
<text x="244.9" y="198">P75-3463GSX V6.0</text>
</g>
<text font-size="2.6" fill="#000080" x="244.9" y="193">&lt;02:system power&gt;</text>
<g font-size="2.3" fill="#f00">
<text x="23.1" y="62.8">240mA loss</text>
<text x="160.6" y="145.7">1.04A loss</text>
</g>
<g font-size="1.6" fill="#00f">
<text x="175" y="19.1" transform="rotate(90 175 19.1)">ADJ</text>
<text x="178.4" y="19.1" transform="rotate(90 178.4 19.1)">OUT</text>
<text x="181.7" y="20.2" transform="rotate(90 181.7 20.2)">IN</text>
<text x="191.8" y="64.3" transform="rotate(90 191.8 64.3)">ADJ</text>
<text x="195.2" y="64.3" transform="rotate(90 195.2 64.3)">OUT</text>
<text x="198.5" y="65.5" transform="rotate(90 198.5 65.5)">IN</text>
</g>
<g font-size="1.5">
<text x="44.5" y="16.3">3</text>
<text x="54.9" y="13.5" transform="rotate(-90 54.9 13.5)">6</text>
<text x="179" y="13.5" transform="rotate(-90 179 13.5)">4</text>
<text x="59.5" y="19.7">2</text>
<text x="44.5" y="26.3">5</text>
<text x="59.5" y="26.3">4</text>
<text x="175.6" y="25.1" transform="rotate(-90 175.6 25.1)">1</text>
<text x="179" y="25.1" transform="rotate(-90 179 25.1)">2</text>
<text x="182.3" y="25.1" transform="rotate(-90 182.3 25.1)">3</text>
<text x="51.6" y="33.5" transform="rotate(-90 51.6 33.5)">1</text>
<text x="195.7" y="58.8" transform="rotate(-90 195.7 58.8)">4</text>
<text x="52.9" y="64.9">4</text>
<text x="67.9" y="64.9">5</text>
<text x="52.9" y="71.6">1</text>
<text x="52.9" y="68.3">2</text>
<text x="67.9" y="68.3">3</text>
<text x="67.9" y="71.6">6</text>
<text x="192.4" y="70.4" transform="rotate(-90 192.4 70.4)">1</text>
<text x="195.7" y="70.4" transform="rotate(-90 195.7 70.4)">2</text>
<text x="199.1" y="70.4" transform="rotate(-90 199.1 70.4)">3</text>
<text x="158.6" y="74.9">1</text>
<text x="166.8" y="74.9">2</text>
<text x="170.3" y="74.9">1</text>
<text x="178.6" y="74.9">2</text>
<text x="46.2" y="101.8">3</text>
<text x="56.6" y="99" transform="rotate(-90 56.6 99)">6</text>
<text x="61.2" y="105.1">2</text>
<text x="46.2" y="111.9">5</text>
<text x="61.2" y="111.9">4</text>
<text x="53.3" y="119" transform="rotate(-90 53.3 119)">1</text>
<text x="74.8" y="147">2</text>
<text x="81.3" y="147">3</text>
<text x="182.3" y="149.3" transform="rotate(-90 182.3 149.3)">1</text>
<text x="185.7" y="149.3" transform="rotate(-90 185.7 149.3)">3</text>
<text x="76.7" y="152.5" transform="rotate(-90 76.7 152.5)">1</text>
<text x="110" y="155.4">2</text>
<text x="116.5" y="155.4">3</text>
<text x="184" y="154.2" transform="rotate(-90 184 154.2)">2</text>
<text x="222.2" y="155.4">2</text>
<text x="228.9" y="155.4">3</text>
<text x="111.9" y="160.9" transform="rotate(-90 111.9 160.9)">1</text>
<text x="224.2" y="160.9" transform="rotate(-90 224.2 160.9)">1</text>
</g>
<g font-size="1.5" fill="#004080">
<text x="47.4" y="17.1">IN</text>
<text x="55" y="20.5">SW</text>
<text x="55.7" y="18.5" transform="rotate(-90 55.7 18.5)">BST</text>
<text x="47.4" y="27.2">EN</text>
<text x="55.5" y="27.2">FB</text>
<text x="52.4" y="30.6" transform="rotate(-90 52.4 30.6)">GND</text>
<text x="55.8" y="65.7">Vin</text>
<text x="62.8" y="65.7">BST</text>
<text x="55.8" y="69.1">GND</text>
<text x="64.1" y="69.1">LX</text>
<text x="55.8" y="72.4">EN</text>
<text x="60.2" y="72.4">FB/OUT</text>
<text x="49.1" y="102.6">IN</text>
<text x="56.7" y="105.9">SW</text>
<text x="57.4" y="104" transform="rotate(-90 57.4 104)">BST</text>
<text x="49.1" y="112.7">EN</text>
<text x="57.2" y="112.7">FB</text>
<text x="54.1" y="116.1" transform="rotate(-90 54.1 116.1)">GND</text>
<text x="162.2" y="116">1</text>
<text x="162.2" y="117.7">2</text>
<text x="162.2" y="119.4">3</text>
<text x="162.2" y="121.1">4</text>
<text x="162.2" y="122.7">5</text>
<text x="162.2" y="124.4">6</text>
<text x="162.2" y="126.1">7</text>
<text x="162.2" y="127.8">8</text>
</g>
<g font-size="1.4">
<text x="19.8" y="12.6">+12V_IN</text>
<text x="80.1" y="12.6">5VS 线宽为50mil以上</text>
<text x="100.2" y="15.9">+5V_Standby</text>
<text x="185.8" y="17.6">ADJ</text>
<text x="197.4" y="17.6">+3.3V_Standby layout 线宽为24mil以上</text>
<text x="185.8" y="21">SOT-223</text>
<text x="24.8" y="29.4">增加此电容,请靠近U1 VIN脚</text>
<text x="47.4" y="24.3">SOT-23.6</text>
<text x="157.2" y="29.4">+5V_Standby</text>
<text x="186.6" y="26">+3.3V_Standby</text>
<text x="201" y="26">+3.3V_Normal</text>
<text x="9.7" y="61.2">+5V_Standby</text>
<text x="118.2" y="62.6">+1.15V_VDDC</text>
<text x="154.1" y="64.5">+5V_Normal</text>
<text x="36.6" y="67.9">上电顺序</text>
<text x="182.4" y="67.9">SOT-223</text>
<text x="215.1" y="67.9">+1.5V_DDR</text>
<text x="167.3" y="94.8">5V_DVD</text>
<text x="28.2" y="96.4">+12V_IN</text>
<text x="81.8" y="98.1">5VS 线宽为50mil以上</text>
<text x="108.6" y="101.4">5V_DVD</text>
<text x="179.1" y="104.8">DVD区域</text>
<text x="179.1" y="103.1">DVD区域</text>
<text x="49.1" y="109.8">SOT-23.6</text>
<text x="200.7" y="111.5">12VA</text>
<text x="178.9" y="118.2">5V_DVD</text>
<text x="202.5" y="118.2">DVD区域</text>
<text x="10.6" y="122.3">Page4,8</text>
<text x="17.3" y="122.3">DVD-PWR</text>
<text x="184.4" y="124.1">DVD-TXD</text>
<text x="184.4" y="125.7">DVD-RXD</text>
<text x="192.1" y="124.1">Page4</text>
<text x="192.4" y="125.7">Page4</text>
<text x="18.1" y="126.6">增加此电容,请靠近U3VIN脚</text>
<text x="163.9" y="130">DVD区域</text>
<text x="184.4" y="127.4">DVD_IR</text>
<text x="191.3" y="127.4">Page4</text>
<text x="66.5" y="143.4">+12V_IN</text>
<text x="153.9" y="142.5">+5V_Standby</text>
<text x="187.5" y="141.7">+12V_IN</text>
<text x="100.2" y="151.7">+5V_Standby</text>
<text x="122.2" y="151.7">+5V_Normal</text>
<text x="206.2" y="151.7">VCC-PL</text>
<text x="231.8" y="150.9">VCC-Panel</text>
<text x="45" y="156.7">+5V_Standby</text>
<text x="187.6" y="160.1">+5V_Normal</text>
<text x="185.8" y="165.1">H:ON</text>
<text x="180.7" y="168.5">L:OFF</text>
<text x="233.5" y="173.5">GND</text>
<text x="39.9" y="176.9">H:ON</text>
<text x="39.9" y="178.6">L:OFF</text>
<text x="123.7" y="175.2">GND</text>
<text x="66.7" y="181.9">GND</text>
<text x="189.1" y="187">GND</text>
<text x="205.8" y="187">GND</text>
<text x="221.5" y="190.1">Title</text>
<text x="221.5" y="195.2">Size</text>
<text x="223.1" y="196.9">A3</text>
<text x="228.2" y="195.2">Document Number</text>
<text x="276.8" y="195.2">Rev</text>
<text x="221.5" y="200.2">Date:</text>
<text x="228.3" y="200.2">Wednesday, March 11, 2015</text>
<text x="255" y="200.2">Sheet</text>
<text x="263.4" y="200.2">3</text>
<text x="268.4" y="200.2">of</text>
<text x="273.4" y="200.2">11</text>
<text x="276.8" y="198.5">&lt;RevCode&gt;</text>
</g>
<g font-size="1.4" fill="#000080">
<text x="29.8" y="14.2">R2</text>
<text x="29.8" y="15.9">100K/402/5%</text>
<text x="46.6" y="13.5">U1</text>
<text x="56.6" y="12.6">R1</text>
<text x="61.7" y="12.6">0R/402/5%</text>
<text x="70.1" y="15.9">C1</text>
<text x="70.1" y="17.6">100NF/X5R/16V/402</text>
<text x="169" y="17.6">U3</text>
<text x="47.4" y="22.6">MP1471</text>
<text x="68.4" y="22.6">L1</text>
<text x="162.3" y="21">1117-ADJ_223</text>
<text x="13" y="27.7">10uF/X5R/16V</text>
<text x="21.4" y="26">C3</text>
<text x="21.9" y="27.7">/805</text>
<text x="28.2" y="26">C2</text>
<text x="28.2" y="27.7">100NF/X5R/16V/402</text>
<text x="68.4" y="24.3">CD60/4.7uH/3A</text>
<text x="83.5" y="27.7">R3</text>
<text x="110.3" y="26">470uF/10V/CZ/6.3*12</text>
<text x="110.3" y="27.7">100NF/X5R/16V/402</text>
<text x="169.7" y="29.1">910R/402/1%</text>
<text x="172.3" y="27.7">R19</text>
<text x="96.9" y="34.4">E1</text>
<text x="103.6" y="34.4">C5</text>
<text x="110.3" y="34.4">C7</text>
<text x="63.3" y="37.8">24K9/402/1%</text>
<text x="63.3" y="39.4">60K4/402/1%</text>
<text x="63.3" y="41.1">11K/402/1%</text>
<text x="70.1" y="36.1">R4</text>
<text x="83.5" y="36.1">R7</text>
<text x="111.2" y="36.1">10uF/X5R/6.3V/603</text>
<text x="158.9" y="39.4">1K5/402/1%</text>
<text x="162.3" y="37.8">R22</text>
<text x="175.7" y="39.4">C21</text>
<text x="184.1" y="39.4">C22</text>
<text x="194.1" y="36.1">C23</text>
<text x="197.4" y="39.4">C24</text>
<text x="170.7" y="47.8">100nF/X5R/16V/402</text>
<text x="170.7" y="46.2">10uF/X5R/10V/603</text>
<text x="187.5" y="47.8">100nF/X5R/16V/402</text>
<text x="80.1" y="59.5">L2</text>
<text x="55.1" y="61.1">U2</text>
<text x="55.1" y="62.8">MT3410L</text>
<text x="79.8" y="61.1">4.7uH/2A/4*6mm</text>
<text x="185.8" y="64.5">U5</text>
<text x="16.4" y="67.9">FB1</text>
<text x="80.1" y="67.9">R12</text>
<text x="123.7" y="71.3">100NF/X5R/16V/402</text>
<text x="158.9" y="67.9">D1</text>
<text x="170.7" y="67.9">D2</text>
<text x="179.1" y="66.2">1117-ADJ_223</text>
<text x="19.8" y="74.6">C10</text>
<text x="26.5" y="74.6">C11</text>
<text x="31.5" y="78">100K/402/5%</text>
<text x="34.9" y="74.6">R11</text>
<text x="45" y="78">100NF/X5R/16V/402</text>
<text x="45.1" y="75.5">C12</text>
<text x="78.5" y="72.9">R13</text>
<text x="96.9" y="74.6">C13</text>
<text x="103.6" y="74.6">C14</text>
<text x="117" y="78">C16</text>
<text x="123.7" y="78">CP1</text>
<text x="123.7" y="72.9">10uF/X5R/6.3V/603</text>
<text x="157.2" y="72.9">M7_SMB_SMD</text>
<text x="169" y="72.9">M7_SMB_SMD</text>
<text x="187.5" y="72.9">R28</text>
<text x="187.5" y="74.6">470R/402/1%</text>
<text x="16.4" y="83">FB/120R/1A/603</text>
<text x="70.1" y="81.3">39K/402/1%</text>
<text x="70.1" y="79.7">36K/402/1%</text>
<text x="95.2" y="83">100NF/X5R/16V/402</text>
<text x="176.9" y="79.7">C27</text>
<text x="187.5" y="83">100R/402/1%</text>
<text x="189.1" y="81.3">R29</text>
<text x="14.7" y="86.4">100NF/X5R/16V/402</text>
<text x="14.7" y="84.7">4.7UF/X5R/6.3V/603</text>
<text x="95.2" y="84.7">10uF/X5R/6.3V/603</text>
<text x="177.4" y="88.1">4.7UF/X5R/6.3V/603</text>
<text x="190.8" y="88.1">100nF/X5R/16V/402</text>
<text x="197.4" y="86.4">C30</text>
<text x="209.2" y="88.1">100nF/X5R/16V/402</text>
<text x="210.9" y="86.4">C28</text>
<text x="219.3" y="86.4">C29</text>
<text x="48.3" y="98.9">U4</text>
<text x="58.3" y="98.1">R18</text>
<text x="63.3" y="98.1">0R/402/5%</text>
<text x="71.7" y="101.4">C18</text>
<text x="71.7" y="103.1">100NF/X5R/16V/402</text>
<text x="174" y="103.1">R26</text>
<text x="174" y="106.4">10K/402/5%</text>
<text x="174" y="104.8">R27</text>
<text x="19.8" y="111.5">C19</text>
<text x="20.7" y="113.2">10uF/X5R/16V/</text>
<text x="29.9" y="113.2">805C20</text>
<text x="49.1" y="108.1">MP1471</text>
<text x="70.1" y="108.1">L3</text>
<text x="70.1" y="109.8">CD43/4.7uH/2A</text>
<text x="85.2" y="113.2">R21</text>
<text x="112" y="113.2">100NF/X5R/16V/402</text>
<text x="112" y="111.5">470uF/10V/CZ/6.3*12</text>
<text x="165.6" y="111.5">CN1 DVD区域</text>
<text x="165.6" y="113.2">FH/Y/1*8</text>
<text x="171" y="113.2">*2</text>
<text x="172.3" y="113.2">.</text>
<text x="172.6" y="113.2">0/180deg</text>
<text x="174" y="108.1">10K/402/5%</text>
<text x="36.6" y="114.8">10K/402/5%</text>
<text x="39.9" y="116.5">R20</text>
<text x="98.6" y="119.9">E2</text>
<text x="105.2" y="119.9">C25</text>
<text x="187.5" y="118.2">C31</text>
<text x="187.5" y="119.9">100NF/Y5V/16V/402</text>
<text x="18.1" y="124.9">100NF/X5R/16V/402</text>
<text x="38.2" y="121.6">R24</text>
<text x="43.3" y="121.6">10K/402/5%</text>
<text x="65" y="123.2">24K9/402/1%</text>
<text x="65" y="124.9">60K4/402/1%</text>
<text x="71.7" y="121.6">R23</text>
<text x="85.2" y="121.6">R25</text>
<text x="112" y="121.6">C26</text>
<text x="112.9" y="123.2">10uF/X5R/6.3V/603</text>
<text x="65" y="126.6">11K/402/1%</text>
<text x="170.7" y="128.3">R30</text>
<text x="172.3" y="130">33R/402/5%</text>
<text x="76.8" y="143.4">Q1</text>
<text x="76.8" y="145">QM3001K 12VA</text>
<text x="112" y="151.7">Q2</text>
<text x="112" y="153.4">QM3001K</text>
<text x="155.5" y="151.7">PH/B/1*3*2.54/L=11.5mm 180 deg</text>
<text x="178.2" y="154.3">JP1</text>
<text x="63.1" y="160.9" transform="rotate(-90 63.1 160.9)">R5</text>
<text x="63.1" y="157.2" transform="rotate(-90 63.1 157.2)">10K/402/5%</text>
<text x="64.7" y="160.9" transform="rotate(-90 64.7 160.9)">C4</text>
<text x="66.4" y="161.4" transform="rotate(-90 66.4 161.4)">100NF/X5R/16V/402</text>
<text x="70.1" y="161.8">R6</text>
<text x="88.5" y="160.1">100NF/X5R/16V/402</text>
<text x="91.9" y="158.4">C6</text>
<text x="207.5" y="160.1">100NF/X5R/16V/402</text>
<text x="209.2" y="158.4">C15</text>
<text x="224.3" y="159.3">Q4</text>
<text x="224.3" y="161">QM3001K</text>
<text x="38.2" y="163.5">R8</text>
<text x="38.2" y="165.1">10K/402/5%</text>
<text x="70.1" y="163.5">100K/402/5%</text>
<text x="117" y="165.1">C8</text>
<text x="127.1" y="165.1">C9</text>
<text x="127.1" y="166.8">100NF/X5R/16V/402</text>
<text x="193.5" y="166.8">R206</text>
<text x="198.8" y="166.7" transform="rotate(-90 198.8 166.7)">R14</text>
<text x="200.5" y="167.2" transform="rotate(-90 200.5 167.2)">10K/402/5%</text>
<text x="209.2" y="166.8">R15</text>
<text x="235.2" y="166">1uF/X5R/16V/603</text>
<text x="236.9" y="163.5">C17</text>
<text x="53.3" y="171.9">R10</text>
<text x="53.3" y="173.5">4K7/402/5%</text>
<text x="68.4" y="173.5">Q3</text>
<text x="78.5" y="171.9">R9</text>
<text x="81.8" y="171.2">100K/402/5%</text>
<text x="193.5" y="168.8">10K/402/5%</text>
<text x="194.1" y="171.9">R16</text>
<text x="207.5" y="173.5">Q5</text>
<text x="209.2" y="168.5">100K/402/5%</text>
<text x="68.4" y="175.2">MMBT3904LT1</text>
<text x="108.6" y="175.2">10uF/X5R/6.3V/603</text>
<text x="192.4" y="175.2">10K/402/5%</text>
<text x="193.5" y="176.9">R17</text>
<text x="193.5" y="178.9">NC/4K7/402/5%</text>
<text x="207.5" y="175.2">MMBT3904LT1</text>
</g>
<g font-size="1.4" fill="#00f">
<text x="97.4" y="31.2">+</text>
<text x="99.1" y="116.7">+</text>
</g>
<g font-size="1.4" fill="#f00">
<text x="187.5" y="46.2">10uF/X5R/6.3V/603</text>
<text x="221" y="79.7">10uF/X5R/6.3V/603</text>
<text x="216.2" y="155.1">VCC-PL</text>
<text x="72.1" y="166.9">PSON</text>
<text x="37.4" y="173.6">PWR_ON/OFF</text>
<text x="11.8" y="174.3">Page4</text>
<text x="17.1" y="174.3">PWR_ON/OFF</text>
<text x="162.8" y="174.2">Page4</text>
<text x="168.1" y="174.2">PANEL_ON/OFF</text>
</g>
<g font-size="1.2">
<text x="35.4" y="7.5">5</text>
<text x="90.1" y="7.5">4</text>
<text x="144.9" y="7.5">3</text>
<text x="199.6" y="7.5">2</text>
<text x="254.3" y="7.5">1</text>
<text x="6.8" y="33.1">D</text>
<text x="282.2" y="33.1">D</text>
<text x="6.8" y="81.2">C</text>
<text x="282.2" y="81.2">C</text>
<text x="6.8" y="129.4">B</text>
<text x="282.2" y="129.4">B</text>
<text x="6.8" y="177.6">A</text>
<text x="282.2" y="177.6">A</text>
<text x="35.4" y="201.9">5</text>
<text x="90.1" y="201.9">4</text>
<text x="144.9" y="201.9">3</text>
<text x="199.6" y="201.9">2</text>
<text x="254.3" y="201.9">1</text>
</g>
</svg>
